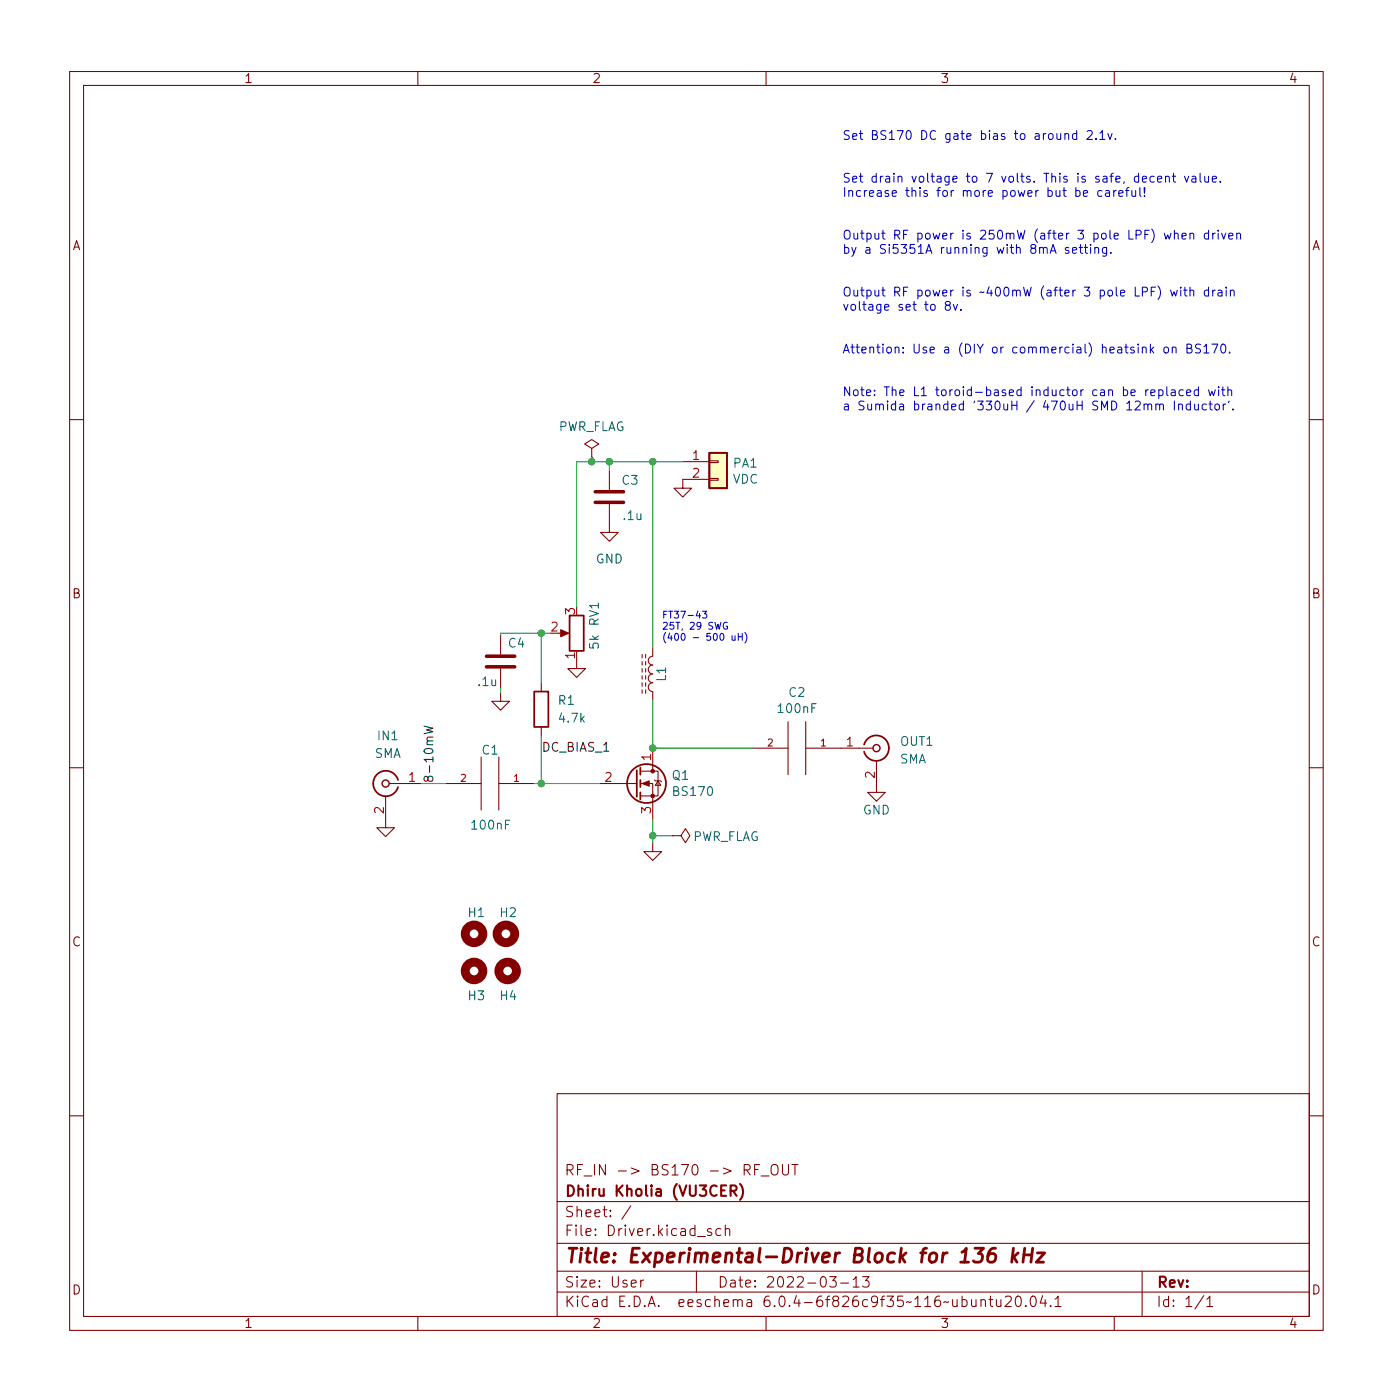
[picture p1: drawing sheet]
<svg xmlns="http://www.w3.org/2000/svg" width="200mm" height="201mm" viewBox="0 0 200 201" stroke-linecap="round" stroke-linejoin="round" font-family="sans-serif">
<g fill="none" stroke="#840000" stroke-width=".15">
<path d="M10 10.3h180v180.8h-180zM12 12.3h176v176.8h-176zM60 10.3v2M110 10.3v2M160 10.3v2M10 60.3h2M85 64.4l1-.6-1-.7-1.1 .7 1.1 .6v1.3M85 65.7h.1M87.5 72.4v4.1h1.3l-1.3 1.2-1.3-1.2h1.3M87.5 67.6v2.8M98 66.3h3.9M101.9 68.7h1.2v.3h-1.2z"/>
<path d="M101.9 66.2h1.2v.2h-1.2zM101.9 68.9h-3.9v1.2h1.3l-1.3 1.3-1.2-1.3h1.2M188 60.3h2M71.9 99.5v1.2h1.3l-1.3 1.3-1.3-1.3h1.3M71.9 91.2v2.8M71.9 96v2.8M77.7 98.1v1.2M80.3 90.9h1M82.8 94.8v1.2h1.3l-1.3 1.3-1.3-1.3h1.3M92.2 94v.5M92.2 95v.5M92.2 96v.5"/>
<path d="M92.2 97v.6M92.2 98.1v.5M92.2 99.1v.5M92.7 94v.5M92.7 95v.5M92.7 96v.5M92.7 97v.6M92.7 98.1v.5M92.7 99.1v.5M93.7 93v1.3a.64 .64 0 0 0-.6 .6 .64 .64 0 0 0 .6 .6 .64 .64 0 0 0-.6 .7 .64 .64 0 0 0 .6 .6 .64 .64 0 0 0-.6 .6 .64 .64 0 0 0 .6 .7 .64 .64 0 0 0-.6 .6 .64 .64 0 0 0 .6 .6v1.3M10 110.3h2M55.4 114.3v4.6h1.2l-1.2 1.3-1.3-1.3h1.3"/>
<path d="M55.9 112.5h4.6M64 112.5h5.1M69.1 108.7v7.6M71.6 108.7v7.6M71.6 112.5h5.1M77.7 104.4v1.3M86.1 112.5h5.3M91.9 112.5h1.8v5.1M91.9 110.8h2.6v3.5h-2.6M93.7 107.5v3.3M94 112l.1 .2h.8l.1 .1M94.5 112.2l.4 .6h-.8z"/>
<path d="M108.1 107.5h5.1M113.2 103.6v7.7M115.7 107.5h9.6M115.7 103.6v7.7M125.9 109.2v4.6h-1.3l1.3 1.3 1.2-1.3h-1.2M188 110.3h2M93.7 121v1.3h1.3l-1.3 1.3-1.2-1.3h1.2M96.5 120h1.3l.6-1 .7 1-.7 1-.6-1M96.5 120h.1M80 157.1h108v32h-108zM10 160.3h2M80 178.6h108"/>
<path d="M80 172.6h108M90.6 173.2l-1.3 1.9M102.1 176.5h-.3l-.2 .2v.2l.5 .1v.4h-.5M103.5 176.5h-.4l-.3 .2v.5l.1 .2h.6M104.1 176.6a.37 .37 0 0 1 .7 .1v.8M104.1 176v1.5M108.4 168h.5M109.1 167.3h-.7v1.5M109.3 168.9h1.1M110.8 167.5a.5 .5 0 0 1 .6-.2 .5 .5 0 0 1 .3 .5v.5a.5 .5 0 0 1-.5 .5 .5 .5 0 0 1-.5-.5zM112.4 167.3v1.2l.2 .3 .5-.1 .1-.2v-1.2M113.7 167.3h.9"/>
<path d="M114.1 167.3v1.5M188 160.3h2M60 189.1v2M80 185.6h108M80 182.6h108M92 183.9v1M92.4 183.9h-.3l-.1 .2M100 182.6v3M110 189.1v2M119.1 183.4h1l-.5 .5a.41 .41 0 0 1 .5 .3v.4l-.2 .2-.5 .1-.3-.2M120.7 184.3h1.2M122.5 183.8l.4-.4v1.5"/>
<path d="M122.5 184.9h.9M123.9 183.4h.9l-.5 .5a.41 .41 0 0 1 .5 .3v.4l-.2 .2-.5 .1-.2-.2M139.5 186.7l.1 .9a.41 .41 0 0 0 .5-.1M140.1 186.7v1M140.9 186.8a.37 .37 0 0 1 .6 .1v.8M140.9 186.7v1M142 186.7h.6M142.2 186.2v1.2l.1 .2 .3 .1M143.1 186.7v.9a.41 .41 0 0 0 .6-.1M143.7 186.7v1M144.4 186.3l.2-.1h.5a.41 .41 0 0 1 0 .6l-.8 .9h.9M146 186.2a.36 .36 0 0 1 .6 .2 .77 .77 0 0 1-.5 1.3 1 1 0 0 1-.1-1.5z"/>
<path d="M147.3 187.5v.2M148.1 186.3a.36 .36 0 0 1 .3-.1 .36 .36 0 0 1 .3 .2 .77 .77 0 0 1-.4 1.3 .91 .91 0 0 1-.2-1.4zM149.7 186.1l-.3 1.1h.9M150.1 186.7v1M150.9 187.5v.2M151.5 186.6l.4-.4v1.5M151.5 187.7h.9M160 189.1v2M164 182.6v6.5M172.9 186.1l-1.3 1.9M173.3 186.6l.4-.4v1.5M173.3 187.7h.8"/>
</g>
<path d="M140 179.3h1.2l-.7 .7h.3l.2 .2v.7l-.1 .2-.3 .2h-.6l-.2-.2M142.9 179.3a.91 .91 0 0 0-1 .8l-.1 .8 .1 .3a.66 .66 0 0 0 1-.3l.1-.5-.2-.3a.66 .66 0 0 0-.9 .3M145.5 179.3l-.2 2M146.2 180l-.9 .7M147.1 179.3l-.2 2M148.3 179.3l-.3 2M149 180h1l-1.2 1.3h1M145.6 180.5l.4 .8M147 180.2h1.2" fill="none" stroke="#840000" stroke-width=".4"/>
<path d="M104.9 171h.6a.41 .41 0 0 0 .3-.3 .41 .41 0 0 0-.3-.4h-.6v1.5M105.3 171l.5 .8M106.3 170a1.72 1.72 0 0 1 0 2.3" fill="none" stroke="#840000" stroke-width=".3"/>
<g fill="none" stroke="#840000" stroke-width=".25">
<path d="M101.9 65h2.5v5.1h-2.5zM76.7 99.3h2v5.1h-2zM81.8 88.4h2v5.1h-2zM57.2 112a1.81 1.81 0 0 0-2.8-.9 1.81 1.81 0 0 0 0 2.9 1.81 1.81 0 0 0 2.8-1M91.4 110.6v3.8M91.9 110.3v1M91.9 112v1M91.9 113.8v1M124.1 107a1.81 1.81 0 0 1 2.8-1 1.81 1.81 0 0 1 0 2.9 1.81 1.81 0 0 1-2.8-.9"/>
<circle cx="92.8" cy="112.5" r="2.79"/>
</g>
<g fill="none" stroke="#840000" stroke-width=".2">
<circle cx="55.4" cy="112.5" r=".51"/>
<circle cx="125.9" cy="107.5" r=".51"/>
</g>
<g fill="none" stroke="#840000" stroke-width="1.3">
<circle cx="68.1" cy="139.5" r="1.27"/>
<circle cx="68.1" cy="134.1" r="1.27"/>
<circle cx="72.6" cy="134.1" r="1.27"/>
<circle cx="72.9" cy="139.5" r="1.27"/>
</g>
<g fill="#840000" stroke="#840000" stroke-width=".15">
<path d="M80.5 90.4l1.2 .5-1.2 .6z"/>
<path d="M92.2 112.5l1-.3v.7z"/>
<circle cx="93.7" cy="114.3" r=".25"/>
<circle cx="93.7" cy="110.8" r=".25"/>
</g>
<path d="M85.5 72.2h4M85.5 70.6h4M69.8 95.8h4.1M69.8 94.3h4.1" fill="none" stroke="#840000" stroke-width=".51"/>
<path d="M101.9 65h2.5v5.1h-2.5z" fill="#ffffc2" stroke="#ffffc2" stroke-width=".14"/>
<path d="M60.9 104.3l1.3 .3-.9 .2 .9 .3-1.3 .3" fill="none" stroke="#0f0f0f" stroke-width=".15"/>
<g fill="none" stroke="#0000c2" stroke-width=".15">
<path d="M152.9 19.3l.2-.1h.3l.1 .8M152.9 19.2v.8M154.6 19.2h-.4l-.2 .2v.4l.1 .2h.5M154.6 18.8v1.2M156.1 18.9l.2-.1h.3l.2 .1v.2v.2l-.7 .7h.7M157.4 19.9v.1M157.9 19.1l.4-.3v1.2M159.1 19.2l.3 .8 .3-.8M160.2 19.9v.1M153.5 35.6l-.3-.1-.2 .2v.2l.5 .1v.3h-.5M154 36l.6-.2-.1-.2-.3-.1-.2 .2 .1 .6h.4M155 35.5h.5"/>
<path d="M155.1 35.1v1.1l.1 .1 .3 .1M155.6 27.8l.6-.1-.1-.3h-.3l-.2 .1v.6h.5M155.7 35.5h.5M155.9 35.1v1.1v.1l.3 .1M156.6 35.5v.9M157.2 35.7l.2-.2 .3 .1v.8M157.2 35.5v.9M157.9 20h.8M158.2 27.4h-.3l-.3 .2v.4l.1 .1h.5M158.8 27.4h.5v.8M158.9 35.5v1.1l-.2 .2-.3-.1M158.9 35.6l-.4-.1-.2 .3v.3l.1 .2h.5"/>
<path d="M159.3 27.7h-.4a.25 .25 0 0 0-.2 .3 .25 .25 0 0 0 .2 .2l.4-.1M159.5 36.3v.1M159.9 27.4v.8M160.3 27.4h-.3l-.1 .2M160.7 27.8l.6-.1-.1-.3h-.4l-.1 .1v.6h.5M161.6 27.4h.5M162.1 26.9l-.2 .1-.1 .1v1.1M162.5 27.4l.1 .7 .3 .1 .2-.1M163.1 27.4v.8M163.7 26.9v1.1l.2 .2M164 25.7l.6-.1v-.2l-.4-.1-.2 .2 .1 .6h.5M164.3 28.1v.1"/>
<path d="M164.3 26.9v.8M165.7 25.4l-.3-.1-.3 .3v.3l.1 .2h.5M166.2 25.7l.6-.1v-.2l-.4-.1-.2 .2 .1 .6h.5M167.2 33.5l.2 .8 .3-.6 .2 .6 .3-.8M167.4 25.4l.1-.1 .3 .1 .1 .8M167.4 25.3v.9M168.3 25.3h.5M168.5 24.9v1.1l.1 .1 .2 .1M168.6 33.6l.2-.1 .3 .1 .1 .7M168.6 33.1v1.2M169.7 33.9l.6-.1v-.2l-.4-.1-.2 .2 .1 .6h.5M170.1 25.3l.3 .9 .3-.9"/>
<path d="M170.9 33.6l.2-.1 .3 .1v.7M170.9 33.5v.8M171.2 25.4h.5v.8M171.7 25.6l-.4 .1a.25 .25 0 0 0-.2 .2 .25 .25 0 0 0 .2 .3l.4-.1M172.3 24.9v1.1l.2 .2M173 25.3l.1 .8 .3 .1 .1-.2M173.5 33.6l-.3-.1-.3 .2v.4l.2 .2h.4M173.5 25.3v.9M173.5 33.1v1.2M174.1 25.7l.6-.1-.1-.2-.3-.1-.2 .2v.6h.5M174.1 33.5v.8M174.5 33.5l-.2 .1-.2 .1"/>
<path d="M174.9 33.1v.1M174.9 33.5v.8M175.2 26v.2M175.4 33.5l.3 .8 .3-.8M176.4 33.9l.6-.1v-.2l-.4-.1-.2 .2 .1 .6h.5M177.6 33.6l.2-.1 .3 .1v.7M177.6 33.5v.8M136 43.8l-.3-.2 .1-.2 .2-.1 .3 .1 .2 .1-.1 .2-.5 .2-.2 .2v.2l.3 .3h.2l.3-.3v-.2l-.3-.3M136.9 43.7l.3 .9 .3-.9M138 44.4v.2M165.2 56.4l.7-.1-.1-.3h-.4l-.2 .2 .1 .6h.5M166 58.2l.2-.2 .3 .1v.8"/>
<path d="M166.3 41.1a1.46 1.46 0 0 1 0 1.9M166.4 56h.4l.2 .2v.4l-.1 .2h-.5M166.4 56v1.3M166.5 58.2l.2-.2 .3 .1 .1 .8M167.2 49.9h.3l.3 .2v.4l-.3 .2-.3-.1-.1-.1v-.4zM167.5 55.6v1.1l.2 .1M168.1 41.7l.2 .8 .3-.6 .2 .6 .3-.8M168.2 56h.5l.1 .8M168.3 50l.2-.1h.3l.1 .8M168.3 49.9v.8M168.6 57.6v1.3M168.8 56.3h-.5a.25 .25 0 0 0-.2 .3 .25 .25 0 0 0 .2 .2h.5"/>
<path d="M169.2 58.2l.2-.2 .3 .1 .1 .8M169.2 58v.9M169.5 41.3v.1M169.5 41.7v.8M169.9 56h-.4l-.2 .2v.4l.1 .2h.5M170 41.7h.4M170.1 41.3v1l.1 .2h.2M170.4 56.4l.6-.1-.1-.3h-.3l-.2 .2v.6h.5M170.4 50h.6l.1-.2-.1-.3-.6-.1v1.3h.5l.3-.2a.33 .33 0 0 0-.3-.5M170.9 41.8l.2-.1h.3v.8M170.9 41.3v1.2M170.9 58.1l-.3-.1-.3 .3v.3l.1 .2h.5"/>
<path d="M170.9 57.6v1.3M171.5 58l.1 .8 .3 .1 .2-.1M172.1 56h-.4l-.2 .2v.4l.1 .2h.5M172.1 55.6v1.2M172.1 58v.9M172.4 49.5l-.5-.1-.2 .3 .1 .3 .5 .2v.4l-.2 .1-.4-.1M172.9 49.8l.3-.4v1.3M172.9 50.7h.7M173.2 58.1l-.3-.1-.3 .3v.3l.1 .2h.5M173.5 41.7h-.3l-.3 .2v.4l.2 .2h.4M173.5 56l.3 .8 .2-.6 .3 .6 .2-.8M173.5 41.3v1.2"/>
<path d="M173.6 58h.5M173.8 57.6v1.1v.1l.3 .1M174 49.4h.9l-.6 1.3M174.1 41.7v.8M174.5 41.7h-.2l-.2 .2M174.6 58.1l.3-.1 .2 .3v.3l-.2 .3-.3-.1-.2-.2v-.3zM174.9 41.7h.5l.1 .8M175 55.6v.1M175 56v.8M175.4 49.6l.2-.2a.69 .69 0 0 1 .3 1.2l-.2 .1a.69 .69 0 0 1-.3-1.1zM175.4 56h.5M175.5 42h-.5a.25 .25 0 0 0-.1 .3 .25 .25 0 0 0 .1 .2h.5"/>
<path d="M175.6 55.6v1.1l.1 .1h.2M175.7 58v.9M176 58l-.2 .1-.1 .2M176.1 41.3v.1M176.1 41.7v.8M176.3 56.1l.2-.1h.3l.1 .8M176.3 55.6v1.2M176.5 57.6l-.1 .2M176.6 50.6v.1M176.7 41.8l.2-.1h.3v.8M176.7 41.7v.8M177 58.8v.1"/>
<path d="M100.9 87.8h.6l-.3 .4 .2 .1v.4l-.1 .1-.4-.1M104.4 89.4a.46 .46 0 0 0-.6 .5 .46 .46 0 0 0 .6 .4l.1-.4h-.2M105.1 91.3l.1 .6 .2 .1 .1-.1M105.5 91.3v.7M106 91v1M106 91.4h.6M106.6 91v1M107 90.8a1.14 1.14 0 0 1 0 1.5"/>
</g>
<g fill="none" stroke="#009600" stroke-width=".15">
<path d="M85 65.7v.6M87.5 66.3v1.3M93.7 66.3v26.7M98 66.3h-15.2v20.8M71.9 98.8v.7M77.7 90.9v7.2M79 90.9h-7.1v.3M60.5 112.5h3.5M76.7 112.5h9.4M77.7 105.7v6.8M93.7 100.6v6.9h14.4M93.7 117.6v3.4"/>
<path d="M93.7 120h2.8"/>
</g>
<g fill="#009600" stroke="#009600" stroke-width=".15">
<circle cx="77.7" cy="90.9" r=".46"/>
<circle cx="93.7" cy="120" r=".46"/>
<circle cx="77.7" cy="112.5" r=".46"/>
<circle cx="93.7" cy="107.5" r=".46"/>
<circle cx="85" cy="66.3" r=".46"/>
<circle cx="87.5" cy="66.3" r=".46"/>
<circle cx="93.7" cy="66.3" r=".46"/>
</g>
<text font-size="2.8" fill="#840000" x="81" y="181.4">Title: Experimental-Driver Block for 136 kHz</text>
<g font-size="2.1" fill="#840000">
<text x="81" y="171.8">Dhiru Kholia (VU3CER)</text>
<text x="81" y="168.8">RF_IN -&gt; BS170 -&gt; RF_OUT</text>
<text x="81" y="177.5">File: Driver.kicad_sch</text>
<text x="81" y="174.8">Sheet: /</text>
<text x="81" y="184.9">Size: User</text>
<text x="103" y="184.9">Date: 2022-03-13</text>
<text x="166" y="184.9">Rev:</text>
<text x="81" y="187.7">KiCad E.D.A. eeschema 6.0.4-6f826c9f35~116~ubuntu20.04.1</text>
<text x="166" y="187.7">Id: 1/1</text>
</g>
<g font-size="1.8" fill="#840000">
<text x="35" y="11.9">1</text>
<text x="85" y="11.9">2</text>
<text x="135" y="11.9">3</text>
<text x="185" y="11.9">4</text>
<text x="10.3" y="35.9">A</text>
<text x="188.3" y="35.9">A</text>
<text x="10.3" y="85.9">B</text>
<text x="188.3" y="85.9">B</text>
<text x="10.3" y="135.9">C</text>
<text x="188.3" y="135.9">C</text>
<text x="10.3" y="185.9">D</text>
<text x="188.3" y="185.9">D</text>
<text x="35" y="190.7">1</text>
<text x="85" y="190.7">2</text>
<text x="135" y="190.7">3</text>
<text x="185" y="190.7">4</text>
</g>
<g font-size="1.8" fill="#0000c2">
<text x="120.9" y="20.1">Set BS170 DC gate bias to around 2.1v.</text>
<text x="120.9" y="26.2">Set drain voltage to 7 volts. This is safe, decent value.</text>
<text x="120.9" y="28.3">Increase this for more power but be careful!</text>
<text x="120.9" y="34.4">Output RF power is 250mW (after 3 pole LPF) when driven</text>
<text x="120.9" y="36.4">by a Si5351A running with 8mA setting.</text>
<text x="120.9" y="42.6">Output RF power is ~400mW (after 3 pole LPF) with drain</text>
<text x="120.9" y="44.6">voltage set to 8v.</text>
<text x="120.9" y="50.8">Attention: Use a (DIY or commercial) heatsink on BS170.</text>
<text x="120.9" y="56.9">Note: The L1 toroid-based inductor can be replaced with</text>
<text x="120.9" y="58.9">a Sumida branded '330uH / 470uH SMD 12mm Inductor'.</text>
</g>
<g font-size="1.8" fill="#006464">
<text x="80" y="61.9">PWR_FLAG</text>
<text x="89.3" y="69.6">C3</text>
<text x="105.2" y="69.5">VDC</text>
<text x="105.3" y="67.1">PA1</text>
<text x="89.6" y="74.7">.1u</text>
<text x="85.5" y="80.9">GND</text>
<text x="86" y="89.9" transform="rotate(-90 86 89.9)">RV1</text>
<text x="73" y="93">C4</text>
<text x="86" y="93.2" transform="rotate(-90 86 93.2)">5k</text>
<text x="68.7" y="98.5">.1u</text>
<text x="80.2" y="101.2">R1</text>
<text x="95.6" y="97.8" transform="rotate(-90 95.6 97.8)">L1</text>
<text x="113.3" y="100.1">C2</text>
<text x="54.3" y="106.3">IN1</text>
<text x="80.4" y="103.8">4.7k</text>
<text x="111.9" y="102.4">100nF</text>
<text x="129.3" y="107.1">OUT1</text>
<text x="53.7" y="108.9">SMA</text>
<text x="69.3" y="108.4">C1</text>
<text x="96.5" y="112">Q1</text>
<text x="129.1" y="109.7">SMA</text>
<text x="67.9" y="119.1">100nF</text>
<text x="96.8" y="114.3">BS170</text>
<text x="123.9" y="117">GND</text>
<text x="99.3" y="120.8">PWR_FLAG</text>
<text x="67.3" y="131.7">H1</text>
<text x="71.8" y="131.7">H2</text>
<text x="67.3" y="143.7">H3</text>
<text x="71.8" y="143.7">H4</text>
</g>
<g font-size="1.8" fill="#a90000">
<text x="99.5" y="66.1">1</text>
<text x="99.5" y="68.6">2</text>
<text x="82.5" y="88.3" transform="rotate(-90 82.5 88.3)">3</text>
<text x="79.1" y="90.7">2</text>
<text x="82.5" y="94.6" transform="rotate(-90 82.5 94.6)">1</text>
<text x="121.6" y="107.2">1</text>
<text x="58.7" y="112.3">1</text>
<text x="86.9" y="112.3">2</text>
<text x="93.5" y="109.2" transform="rotate(-90 93.5 109.2)">1</text>
<text x="125.6" y="111.8" transform="rotate(-90 125.6 111.8)">2</text>
<text x="55.1" y="116.8" transform="rotate(-90 55.1 116.8)">2</text>
<text x="93.5" y="116.8" transform="rotate(-90 93.5 116.8)">3</text>
</g>
<g font-size="1.8" fill="#0f0f0f">
<text x="77.7" y="108">DC_BIAS_1</text>
<text x="62.2" y="112.5" transform="rotate(-90 62.2 112.5)">8-10mW</text>
</g>
<g font-size="1.4" fill="#0000c2">
<text x="95" y="88.8">FT37-43</text>
<text x="95" y="90.4">25T, 29 SWG</text>
<text x="95" y="92">(400 - 500 uH)</text>
</g>
<g font-size="1.4" fill="#a90000">
<text x="110.2" y="107.2">2</text>
<text x="117.8" y="107.2">1</text>
<text x="66.2" y="112.3">2</text>
<text x="73.8" y="112.3">1</text>
</g>
</svg>
